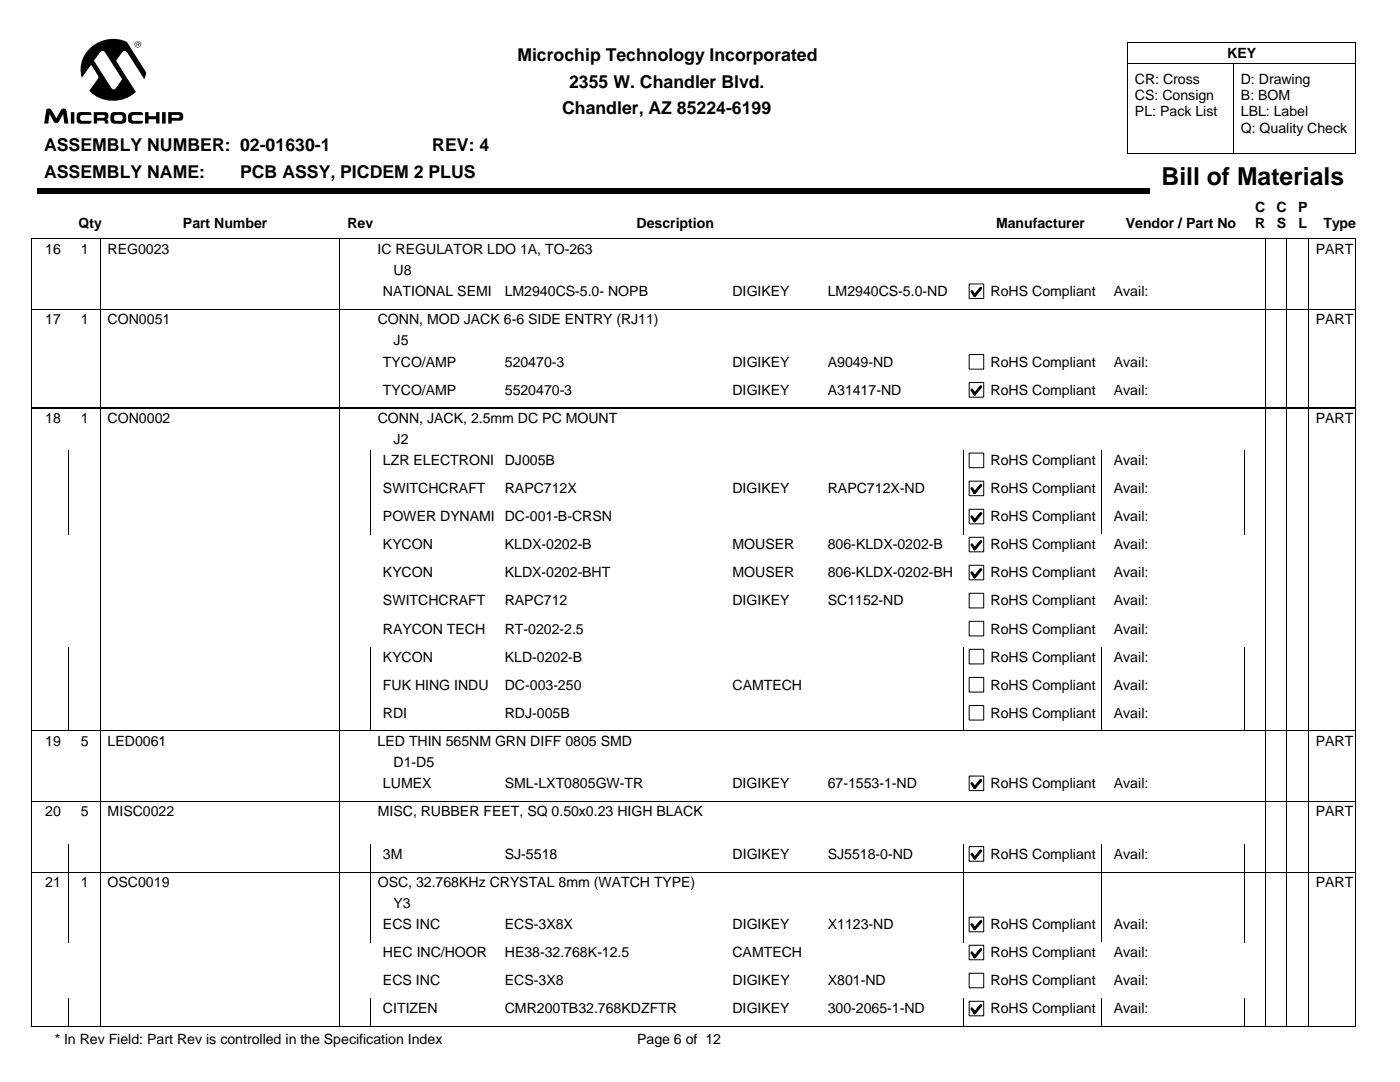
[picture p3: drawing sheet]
<svg xmlns="http://www.w3.org/2000/svg" width="279mm" height="216mm" viewBox="0 0 279 216" stroke-linecap="round" stroke-linejoin="round" font-family="sans-serif">
<g fill="#000">
<path d="M7.4 37.6h222v1.1h-222z"/>
<path d="M26.8 8.8a.7 .7 0 0 1 1.4 0 .7 .7 0 0 1-1.4 0zM33.6 22.4h2.1a.87 .87 0 0 1 .9 .7 .87 .87 0 0 1-.7 1h-1.6v.6h-.7zM32.3 22.4h.8v2.3h-.8zM18.1 9.5a6.7 6.7 0 0 1 7.2-1.1l3.8 6-.3 1.4-3.3-5.2a.63 .63 0 0 0-.6-.4 .63 .63 0 0 0-.6 .4l-1.1 1.5 3.9 6.3a6.7 6.7 0 0 1-9.3-.3l1.7-2.4 .1-.3-1.4-2.5-1.9 2.6a5.8 5.8 0 0 1 1.8-6zM29 22.4h.7v.8h1.5v-.8h.6v2.3h-.6v-.9h-1.5v.9h-.7zM25.8 22.6a3.7 3.7 0 0 1 2.4-.2l.2 .1 .1 .5h-1.8a.6 .6 0 0 0-.4 .5 .6 .6 0 0 0 .4 .6h1.8l-.1 .5-1 .1a2.11 2.11 0 0 1-1.7-.4 2.22 2.22 0 0 1 .1-1.7zM22.3 22.5l.7-.1a2.94 2.94 0 0 1 2 .2l.2 .3a1.42 1.42 0 0 1-.6 1.7l-.8 .1a1.77 1.77 0 0 1-1.6-.4 1.9 1.9 0 0 1 .1-1.8zM18.7 22.4h2.4a.77 .77 0 0 1 .5 .6 .77 .77 0 0 1-.3 .8 .7 .7 0 0 1 .3 .9h-.7l-.1-.5-.2-.1h-1.2v.6h-.7zM15.5 22.6a4 4 0 0 1 2.4-.2l.3 .1v.4h-1.8a.6 .6 0 0 0-.4 .6 .6 .6 0 0 0 .4 .6h1.9l-.2 .5-1.8 .1a.77 .77 0 0 1-1-.8v-1zM14.1 22.4h.7v2.3h-.7zM9.4 21.7h.5l.3 .1 1 1.8 1-1.7a.61 .61 0 0 1 1.1 .1l.4 2.7h-.9l-.2-1.9-.9 1.5-.3 .2-.6-.1-.9-1.6-.3 1.9h-.8zM26.9 8.8a.58 .58 0 0 0 1.1 0 .58 .58 0 0 0-1.1 0zM34.3 22.9v.6h1.4a.31 .31 0 0 0 .1-.3 .31 .31 0 0 0-.2-.3zM20 10.4l-1.2 1.7 3.3 5.3a.58 .58 0 0 0 .5 .4 .58 .58 0 0 0 .6-.3l1.2-1.7-3.5-5.4-.5-.2zM23 23l-.2 .2v.8l1.3 .1a.63 .63 0 0 0 .4-.6 .63 .63 0 0 0-.5-.6zM19.4 22.9v.6h1.3a.29 .29 0 0 0 .2-.3 .29 .29 0 0 0-.3-.3zM27.3 8.4l.5 .1v.2l-.2 .2 .3 .3h-.2l-.2-.3h-.1v.3h-.1zM27.4 8.5v.3l.3-.1v-.1z"/>
</g>
<path d="M225.1 12.7h45.5M225.1 8.5h45.5v22.2h-45.5M225.1 8.5v22.2M246.3 12.7v18M20.1 47.6v8.5M67.7 47.6v8.5M252.6 47.6v8.5M256.8 47.6v8.5M261.1 47.6v8.5M270.4 47.7l-264-.1v8.5M270.6 47.6v8.5" fill="none" stroke="#000" stroke-width=".2"/>
<path d="M193.4 56.7h2.9v2.9h-2.9z" fill="#fff"/>
<path d="M193.4 56.7h2.9v2.9h-2.9z" fill="none" stroke="#000" stroke-width=".2"/>
<path d="M195.7 57.5l-1.2 1.5-.5-.9" fill="none" stroke="#000" stroke-width=".56"/>
<path d="M197.4 56.1h22.4v4h-22.4z" fill="#fff"/>
<path d="M6.4 56.1v14.1M20.1 56.1v14.1M67.7 56.1v14.1M252.6 56.1v14.1M256.8 56.1v14.1M261.1 56.1v14.1M270.6 56.1v14.1M6.3 61.7h264.1" fill="none" stroke="#000" stroke-width=".2"/>
<path d="M193.4 70.8h2.9v2.9h-2.9z" fill="#fff"/>
<path d="M193.4 70.7h2.9v3h-2.9z" fill="none" stroke="#000" stroke-width=".2"/>
<path d="M197.4 70.2h22.4v4h-22.4z" fill="#fff"/>
<path d="M6.4 70.2v5.6M20.1 70.2v5.6M67.7 70.2v5.6M252.6 70.2v5.6M256.8 70.2v5.6M261.1 70.2v5.6M270.6 70.2v5.6" fill="none" stroke="#000" stroke-width=".2"/>
<path d="M193.4 76.3h2.9v2.9h-2.9z" fill="#fff"/>
<path d="M193.4 76.3h2.9v2.9h-2.9z" fill="none" stroke="#000" stroke-width=".2"/>
<path d="M195.7 77.2l-1.2 1.5-.5-.9" fill="none" stroke="#000" stroke-width=".56"/>
<path d="M197.4 75.8h22.4v4h-22.4z" fill="#fff"/>
<path d="M6.4 75.8v14.1M20.1 75.8v14.1M67.7 75.8v14.1M252.6 75.8v14.1M256.8 75.8v14.1M261.1 75.8v14.1M270.6 75.8v14.1M6.3 81.4h264.1" fill="none" stroke="#000" stroke-width=".2"/>
<path d="M193.4 90.4h2.9v2.9h-2.9z" fill="#fff"/>
<path d="M193.4 90.4h2.9v2.9h-2.9z" fill="none" stroke="#000" stroke-width=".2"/>
<path d="M197.4 89.9h22.4v4h-22.4z" fill="#fff"/>
<path d="M6.4 89.9v5.5M13.7 89.9v5.5M20.1 89.9v5.5M67.7 89.9v5.5M74 89.9v5.5M192.4 89.9v5.5M219.8 89.9v5.5M248.4 89.9v5.5M252.6 89.9v5.5M256.8 89.9v5.5M261.1 89.9v5.5M270.6 89.9v5.5" fill="none" stroke="#000" stroke-width=".2"/>
<path d="M193.4 96h2.9v2.9h-2.9z" fill="#fff"/>
<path d="M193.4 96h2.9v2.9h-2.9z" fill="none" stroke="#000" stroke-width=".2"/>
<path d="M195.7 96.8l-1.2 1.5-.5-.8" fill="none" stroke="#000" stroke-width=".56"/>
<path d="M197.4 95.5h22.4v3.9h-22.4z" fill="#fff"/>
<path d="M6.4 95.5v5.5M13.7 95.5v5.5M20.1 95.5v5.5M67.7 95.5v5.5M74 95.5v5.5M192.4 95.5v5.5M219.8 95.5v5.5M248.4 95.5v5.5M252.6 95.5v5.5M256.8 95.5v5.5M261.1 95.5v5.5M270.6 95.5v5.5" fill="none" stroke="#000" stroke-width=".2"/>
<path d="M193.4 101.6h2.9v2.9h-2.9z" fill="#fff"/>
<path d="M193.4 101.6h2.9v2.9h-2.9z" fill="none" stroke="#000" stroke-width=".2"/>
<path d="M195.7 102.4l-1.2 1.5-.5-.8" fill="none" stroke="#000" stroke-width=".56"/>
<path d="M197.4 101.1h22.4v4h-22.4z" fill="#fff"/>
<path d="M6.4 101.1v5.6M13.7 101.1v5.6M20.1 101.1v5.6M67.7 101.1v5.6M74 101.1v5.6M192.4 101.1v5.6M219.8 101.1v5.6M248.4 101.1v5.6M252.6 101.1v5.6M256.8 101.1v5.6M261.1 101.1v5.6M270.6 101.1v5.6" fill="none" stroke="#000" stroke-width=".2"/>
<path d="M193.4 107.2h2.9v2.9h-2.9z" fill="#fff"/>
<path d="M193.4 107.2h2.9v2.9h-2.9z" fill="none" stroke="#000" stroke-width=".2"/>
<path d="M195.7 108l-1.2 1.5-.5-.8" fill="none" stroke="#000" stroke-width=".56"/>
<path d="M197.4 106.7h22.4v4h-22.4z" fill="#fff"/>
<path d="M6.4 106.7v5.6M20.1 106.7v5.6M67.7 106.7v5.6M252.6 106.7v5.6M256.8 106.7v5.6M261.1 106.7v5.6M270.6 106.7v5.6" fill="none" stroke="#000" stroke-width=".2"/>
<path d="M193.4 112.8h2.9v2.9h-2.9z" fill="#fff"/>
<path d="M193.4 112.8h2.9v2.9h-2.9z" fill="none" stroke="#000" stroke-width=".2"/>
<path d="M195.7 113.6l-1.2 1.5-.5-.8" fill="none" stroke="#000" stroke-width=".56"/>
<path d="M197.4 112.2h22.4v4h-22.4z" fill="#fff"/>
<path d="M6.4 112.2v5.7M20.1 112.2v5.7M67.7 112.2v5.7M252.6 112.2v5.7M256.8 112.2v5.7M261.1 112.2v5.7M270.6 112.2v5.7" fill="none" stroke="#000" stroke-width=".2"/>
<path d="M193.4 118.4h2.9v2.9h-2.9z" fill="#fff"/>
<path d="M193.4 118.4h2.9v2.9h-2.9z" fill="none" stroke="#000" stroke-width=".2"/>
<path d="M197.4 117.9h22.4v3.9h-22.4z" fill="#fff"/>
<path d="M6.4 117.9v5.5M20.1 117.9v5.5M67.7 117.9v5.5M252.6 117.9v5.5M256.8 117.9v5.5M261.1 117.9v5.5M270.6 117.9v5.5" fill="none" stroke="#000" stroke-width=".2"/>
<path d="M193.4 124h2.9v2.9h-2.9z" fill="#fff"/>
<path d="M193.4 124h2.9v2.9h-2.9z" fill="none" stroke="#000" stroke-width=".2"/>
<path d="M197.4 123.4h22.4v4h-22.4z" fill="#fff"/>
<path d="M6.4 123.4v5.6M20.1 123.4v5.6M67.7 123.4v5.6M252.6 123.4v5.6M256.8 123.4v5.6M261.1 123.4v5.6M270.6 123.4v5.6" fill="none" stroke="#000" stroke-width=".2"/>
<path d="M193.4 129.6h2.9v2.9h-2.9z" fill="#fff"/>
<path d="M193.4 129.6h2.9v2.9h-2.9z" fill="none" stroke="#000" stroke-width=".2"/>
<path d="M197.4 129h22.4v4h-22.4z" fill="#fff"/>
<path d="M6.4 129v5.6M13.7 129v5.6M20.1 129v5.6M67.7 129v5.6M74 129v5.6M192.4 129v5.6M219.8 129v5.6M248.4 129v5.6M252.6 129v5.6M256.8 129v5.6M261.1 129v5.6M270.6 129v5.6" fill="none" stroke="#000" stroke-width=".2"/>
<path d="M193.4 135.2h2.9v2.9h-2.9z" fill="#fff"/>
<path d="M193.4 135.2h2.9v2.9h-2.9z" fill="none" stroke="#000" stroke-width=".2"/>
<path d="M197.4 134.6h22.4v4h-22.4z" fill="#fff"/>
<path d="M6.4 134.6v5.6M13.7 134.6v5.6M20.1 134.6v5.6M67.7 134.6v5.6M74 134.6v5.6M192.4 134.6v5.6M219.8 134.6v5.6M248.4 134.6v5.6M252.6 134.6v5.6M256.8 134.6v5.6M261.1 134.6v5.6M270.6 134.6v5.6" fill="none" stroke="#000" stroke-width=".2"/>
<path d="M193.4 140.8h2.9v2.9h-2.9z" fill="#fff"/>
<path d="M193.4 140.8h2.9v2.9h-2.9z" fill="none" stroke="#000" stroke-width=".2"/>
<path d="M197.4 140.2h22.4v4h-22.4z" fill="#fff"/>
<g fill="none" stroke="#000" stroke-width=".2">
<path d="M6.4 140.2v5.6M13.7 140.2v5.6M20.1 140.2v14.1M67.7 140.2v14.1M74 140.2v5.6M192.4 140.2v5.6M219.8 140.2v5.6M248.4 140.2v5.6M252.6 140.2v14.1M256.8 140.2v14.1M261.1 140.2v14.1M270.4 145.8h-264.1l.1 8.5"/>
<path d="M270.6 140.2v14.1"/>
</g>
<path d="M193.4 154.9h2.9v2.9h-2.9z" fill="#fff"/>
<path d="M193.4 154.9h2.9v2.9h-2.9z" fill="none" stroke="#000" stroke-width=".2"/>
<path d="M195.7 155.7l-1.2 1.5-.5-.9" fill="none" stroke="#000" stroke-width=".56"/>
<path d="M197.4 154.3h22.4v4h-22.4z" fill="#fff"/>
<path d="M6.3 159.9h264.1M6.3 160h264.1M6.4 154.3v14.1M20.1 154.3v14.1M67.7 154.3v14.1M252.6 154.3v14.1M256.8 154.3v14.1M261.1 154.3v14.1M270.6 154.3v14.1" fill="none" stroke="#000" stroke-width=".2"/>
<path d="M193.4 169h2.9v2.9h-2.9z" fill="#fff"/>
<path d="M193.4 168.9h2.9v3h-2.9z" fill="none" stroke="#000" stroke-width=".2"/>
<path d="M195.7 169.8l-1.2 1.5-.5-.9" fill="none" stroke="#000" stroke-width=".56"/>
<path d="M197.4 168.4h22.4v4h-22.4z" fill="#fff"/>
<g fill="none" stroke="#000" stroke-width=".2">
<path d="M6.3 174h264.1M6.4 168.4v14.1M13.7 168.4v14.1M20.1 168.4v14.1M67.7 168.4v14.1M74 168.4v14.1M192.4 168.4v14.1M219.8 168.4v14.1M248.4 168.4v14.1M252.6 168.4v14.1M256.8 168.4v14.1M261.1 168.4v14.1"/>
<path d="M270.6 168.4v14.1"/>
</g>
<path d="M193.4 183h2.9v2.9h-2.9z" fill="#fff"/>
<path d="M193.4 183h2.9v2.9h-2.9z" fill="none" stroke="#000" stroke-width=".2"/>
<path d="M195.7 183.9l-1.2 1.4-.5-.8" fill="none" stroke="#000" stroke-width=".56"/>
<path d="M197.4 182.5h22.4v4h-22.4z" fill="#fff"/>
<path d="M6.4 182.5v5.6M13.7 182.5v5.6M20.1 182.5v5.6M67.7 182.5v5.6M74 182.5v5.6M192.4 182.5v5.6M219.8 182.5v5.6M248.4 182.5v5.6M252.6 182.5v5.6M256.8 182.5v5.6M261.1 182.5v5.6M270.6 182.5v5.6" fill="none" stroke="#000" stroke-width=".2"/>
<path d="M193.4 188.6h2.9v2.9h-2.9z" fill="#fff"/>
<path d="M193.4 188.6h2.9v2.9h-2.9z" fill="none" stroke="#000" stroke-width=".2"/>
<path d="M195.7 189.4l-1.2 1.5-.5-.8" fill="none" stroke="#000" stroke-width=".56"/>
<path d="M197.4 188.1h22.4v4h-22.4z" fill="#fff"/>
<path d="M6.4 188.1v5.6M20.1 188.1v5.6M67.7 188.1v5.6M252.6 188.1v5.6M256.8 188.1v5.6M261.1 188.1v5.6M270.6 188.1v5.6" fill="none" stroke="#000" stroke-width=".2"/>
<path d="M193.4 194.2h2.9v2.9h-2.9z" fill="#fff"/>
<path d="M193.4 194.2h2.9v2.9h-2.9z" fill="none" stroke="#000" stroke-width=".2"/>
<path d="M197.4 193.7h22.4v4h-22.4z" fill="#fff"/>
<path d="M6.4 193.7v5.6M20.1 193.7v5.6M67.7 193.7v5.6M252.6 193.7v5.6M256.8 193.7v5.6M261.1 193.7v5.6M270.6 193.7v5.6" fill="none" stroke="#000" stroke-width=".2"/>
<path d="M193.4 199.8h2.9v2.9h-2.9z" fill="#fff"/>
<path d="M193.4 199.8h2.9v2.9h-2.9z" fill="none" stroke="#000" stroke-width=".2"/>
<path d="M195.7 200.6l-1.2 1.5-.5-.8" fill="none" stroke="#000" stroke-width=".56"/>
<path d="M197.4 199.2h22.4v4h-22.4z" fill="#fff"/>
<g fill="none" stroke="#000" stroke-width=".2">
<path d="M6.4 199.2v5.7M13.7 199.2v5.7M20.1 199.2v5.7M67.7 199.2v5.7M74 199.2v5.7M192.4 199.2v5.7M219.8 199.2v5.7M248.4 199.2v5.7M252.6 199.2v5.7M256.8 199.2v5.7M261.1 199.2v5.7M270.6 199.2v5.7"/>
<path d="M6.3 204.9h264.1"/>
</g>
<text font-size="4.9" x="231.8" y="36.9">Bill of Materials</text>
<g font-size="3.5">
<text x="103.3" y="12.2">Microchip Technology Incorporated</text>
<text x="113.6" y="17.5">2355 W. Chandler Blvd.</text>
<text x="112.2" y="22.8">Chandler, AZ 85224-6199</text>
<text x="8.8" y="30.2">ASSEMBLY NUMBER: 02-01630-1</text>
<text x="8.8" y="35.5">ASSEMBLY NAME:</text>
<text x="47.9" y="35.5">PCB ASSY, PICDEM 2 PLUS</text>
<text x="86.3" y="30.2">REV: 4</text>
</g>
<g font-size="2.8">
<text x="244.9" y="11.5">KEY</text>
<text x="226.5" y="16.7">CR: Cross</text>
<text x="247.6" y="16.7">D: Drawing</text>
<text x="226.5" y="20">CS: Consign</text>
<text x="226.5" y="23.2">PL: Pack List</text>
<text x="247.6" y="20">B: BOM</text>
<text x="247.6" y="23.2">LBL: Label</text>
<text x="247.6" y="26.5">Q: Quality Check</text>
<text x="15.7" y="45.4">Qty</text>
<text x="36.5" y="45.4">Part Number</text>
<text x="69.3" y="45.4">Rev</text>
<text x="127" y="45.4">Description</text>
<text x="198.8" y="45.4">Manufacturer</text>
<text x="224.7" y="45.4">Vendor / Part No</text>
<text x="250.5" y="42.2">C</text>
<text x="250.5" y="45.6">R</text>
<text x="254.7" y="42.2">C</text>
<text x="254.8" y="45.6">S</text>
<text x="259.1" y="42.2">P</text>
<text x="259.1" y="45.6">L</text>
<text x="264.1" y="45.4">Type</text>
<text x="9" y="50.6">16</text>
<text x="16.2" y="50.6">1</text>
<text x="21.5" y="50.6">REG0023</text>
<text x="75.4" y="50.6">IC REGULATOR LDO 1A, TO-263</text>
<text x="262.6" y="50.6">PART</text>
<text x="76.4" y="59.1">NATIONAL SEMI</text>
<text x="78.5" y="54.8">U8</text>
<text x="100.7" y="59.1">LM2940CS-5.0- NOPB</text>
<text x="146.2" y="59.1">DIGIKEY</text>
<text x="165.2" y="59.1">LM2940CS-5.0-ND</text>
<text x="197.7" y="59.1">RoHS Compliant</text>
<text x="222.3" y="59.1">Avail:</text>
<text x="9" y="64.7">17</text>
<text x="16.2" y="64.7">1</text>
<text x="21.5" y="64.7">CON0051</text>
<text x="75.4" y="64.7">CONN, MOD JACK 6-6 SIDE ENTRY (RJ11)</text>
<text x="262.6" y="64.7">PART</text>
<text x="78.5" y="68.9">J5</text>
<text x="76.4" y="73.2">TYCO/AMP</text>
<text x="100.7" y="73.2">520470-3</text>
<text x="146.2" y="73.2">DIGIKEY</text>
<text x="165.2" y="73.2">A9049-ND</text>
<text x="197.7" y="73.2">RoHS Compliant</text>
<text x="222.3" y="73.2">Avail:</text>
<text x="76.4" y="78.8">TYCO/AMP</text>
<text x="100.7" y="78.8">5520470-3</text>
<text x="146.2" y="78.8">DIGIKEY</text>
<text x="165.2" y="78.8">A31417-ND</text>
<text x="197.7" y="78.8">RoHS Compliant</text>
<text x="222.3" y="78.8">Avail:</text>
<text x="9" y="84.4">18</text>
<text x="16.2" y="84.4">1</text>
<text x="21.5" y="84.4">CON0002</text>
<text x="75.4" y="84.4">CONN, JACK, 2.5mm DC PC MOUNT</text>
<text x="78.5" y="88.6">J2</text>
<text x="262.6" y="84.4">PART</text>
<text x="76.4" y="92.8">LZR ELECTRONI</text>
<text x="100.7" y="92.8">DJ005B</text>
<text x="197.7" y="92.8">RoHS Compliant</text>
<text x="222.3" y="92.8">Avail:</text>
<text x="76.4" y="98.4">SWITCHCRAFT</text>
<text x="100.7" y="98.4">RAPC712X</text>
<text x="146.2" y="98.4">DIGIKEY</text>
<text x="165.2" y="98.4">RAPC712X-ND</text>
<text x="197.7" y="98.4">RoHS Compliant</text>
<text x="222.3" y="98.4">Avail:</text>
<text x="76.4" y="104">POWER DYNAMI DC-001-B-CRSN</text>
<text x="197.7" y="104">RoHS Compliant</text>
<text x="222.3" y="104">Avail:</text>
<text x="76.4" y="109.6">KYCON</text>
<text x="100.7" y="109.6">KLDX-0202-B</text>
<text x="146.2" y="109.6">MOUSER</text>
<text x="165.2" y="109.6">806-KLDX-0202-B</text>
<text x="197.7" y="109.6">RoHS Compliant</text>
<text x="222.3" y="109.6">Avail:</text>
<text x="76.4" y="115.2">KYCON</text>
<text x="100.7" y="115.2">KLDX-0202-BHT</text>
<text x="146.2" y="115.2">MOUSER</text>
<text x="165.2" y="115.2">806-KLDX-0202-BH</text>
<text x="197.7" y="115.2">RoHS Compliant</text>
<text x="222.3" y="115.2">Avail:</text>
<text x="76.4" y="120.8">SWITCHCRAFT</text>
<text x="100.7" y="120.8">RAPC712</text>
<text x="146.2" y="120.8">DIGIKEY</text>
<text x="165.2" y="120.8">SC1152-ND</text>
<text x="197.7" y="120.8">RoHS Compliant</text>
<text x="222.3" y="120.8">Avail:</text>
<text x="76.4" y="126.4">RAYCON TECH</text>
<text x="76.4" y="132">KYCON</text>
<text x="100.7" y="126.4">RT-0202-2.5</text>
<text x="100.7" y="132">KLD-0202-B</text>
<text x="197.7" y="126.4">RoHS Compliant</text>
<text x="197.7" y="132">RoHS Compliant</text>
<text x="222.3" y="126.4">Avail:</text>
<text x="222.3" y="132">Avail:</text>
<text x="76.4" y="137.6">FUK HING INDU</text>
<text x="100.7" y="137.6">DC-003-250</text>
<text x="146.2" y="137.6">CAMTECH</text>
<text x="197.7" y="137.6">RoHS Compliant</text>
<text x="222.3" y="137.6">Avail:</text>
<text x="76.4" y="143.2">RDI</text>
<text x="100.7" y="143.2">RDJ-005B</text>
<text x="197.7" y="143.2">RoHS Compliant</text>
<text x="222.3" y="143.2">Avail:</text>
<text x="9" y="148.8">19</text>
<text x="16.2" y="148.8">5</text>
<text x="21.5" y="148.8">LED0061</text>
<text x="75.4" y="148.8">LED THIN 565NM GRN DIFF 0805 SMD</text>
<text x="262.6" y="148.8">PART</text>
<text x="78.5" y="153">D1-D5</text>
<text x="76.4" y="157.3">LUMEX</text>
<text x="100.7" y="157.3">SML-LXT0805GW-TR</text>
<text x="146.2" y="157.3">DIGIKEY</text>
<text x="165.2" y="157.3">67-1553-1-ND</text>
<text x="197.7" y="157.3">RoHS Compliant</text>
<text x="222.3" y="157.3">Avail:</text>
<text x="9" y="162.9">20</text>
<text x="16.2" y="162.9">5</text>
<text x="21.5" y="162.9">MISC0022</text>
<text x="75.4" y="162.9">MISC, RUBBER FEET, SQ 0.50x0.23 HIGH BLACK</text>
<text x="262.6" y="162.9">PART</text>
<text x="76.4" y="171.4">3M</text>
<text x="100.7" y="171.4">SJ-5518</text>
<text x="146.2" y="171.4">DIGIKEY</text>
<text x="165.2" y="171.4">SJ5518-0-ND</text>
<text x="197.7" y="171.4">RoHS Compliant</text>
<text x="222.3" y="171.4">Avail:</text>
<text x="9" y="177">21</text>
<text x="16.2" y="177">1</text>
<text x="21.5" y="177">OSC0019</text>
<text x="75.4" y="177">OSC, 32.768KHz CRYSTAL 8mm (WATCH TYPE)</text>
<text x="262.6" y="177">PART</text>
<text x="76.4" y="185.4">ECS INC</text>
<text x="78.5" y="181.2">Y3</text>
<text x="100.7" y="185.4">ECS-3X8X</text>
<text x="146.2" y="185.4">DIGIKEY</text>
<text x="165.2" y="185.4">X1123-ND</text>
<text x="197.7" y="185.4">RoHS Compliant</text>
<text x="222.3" y="185.4">Avail:</text>
<text x="76.4" y="191">HEC INC/HOOR</text>
<text x="100.8" y="191">HE38-32.768K-12.5</text>
<text x="146.2" y="191">CAMTECH</text>
<text x="197.7" y="191">RoHS Compliant</text>
<text x="222.3" y="191">Avail:</text>
<text x="76.4" y="196.6">ECS INC</text>
<text x="100.7" y="196.6">ECS-3X8</text>
<text x="146.2" y="196.6">DIGIKEY</text>
<text x="165.2" y="196.6">X801-ND</text>
<text x="197.7" y="196.6">RoHS Compliant</text>
<text x="222.3" y="196.6">Avail:</text>
<text x="76.4" y="202.2">CITIZEN</text>
<text x="100.7" y="202.2">CMR200TB32.768KDZFTR</text>
<text x="146.2" y="202.2">DIGIKEY</text>
<text x="165.2" y="202.2">300-2065-1-ND</text>
<text x="197.7" y="202.2">RoHS Compliant</text>
<text x="222.3" y="202.2">Avail:</text>
<text x="10.9" y="208.4">* In Rev Field: Part Rev is controlled in the Specification Index</text>
<text x="127.2" y="208.4">Page 6 of 12</text>
</g>
</svg>
